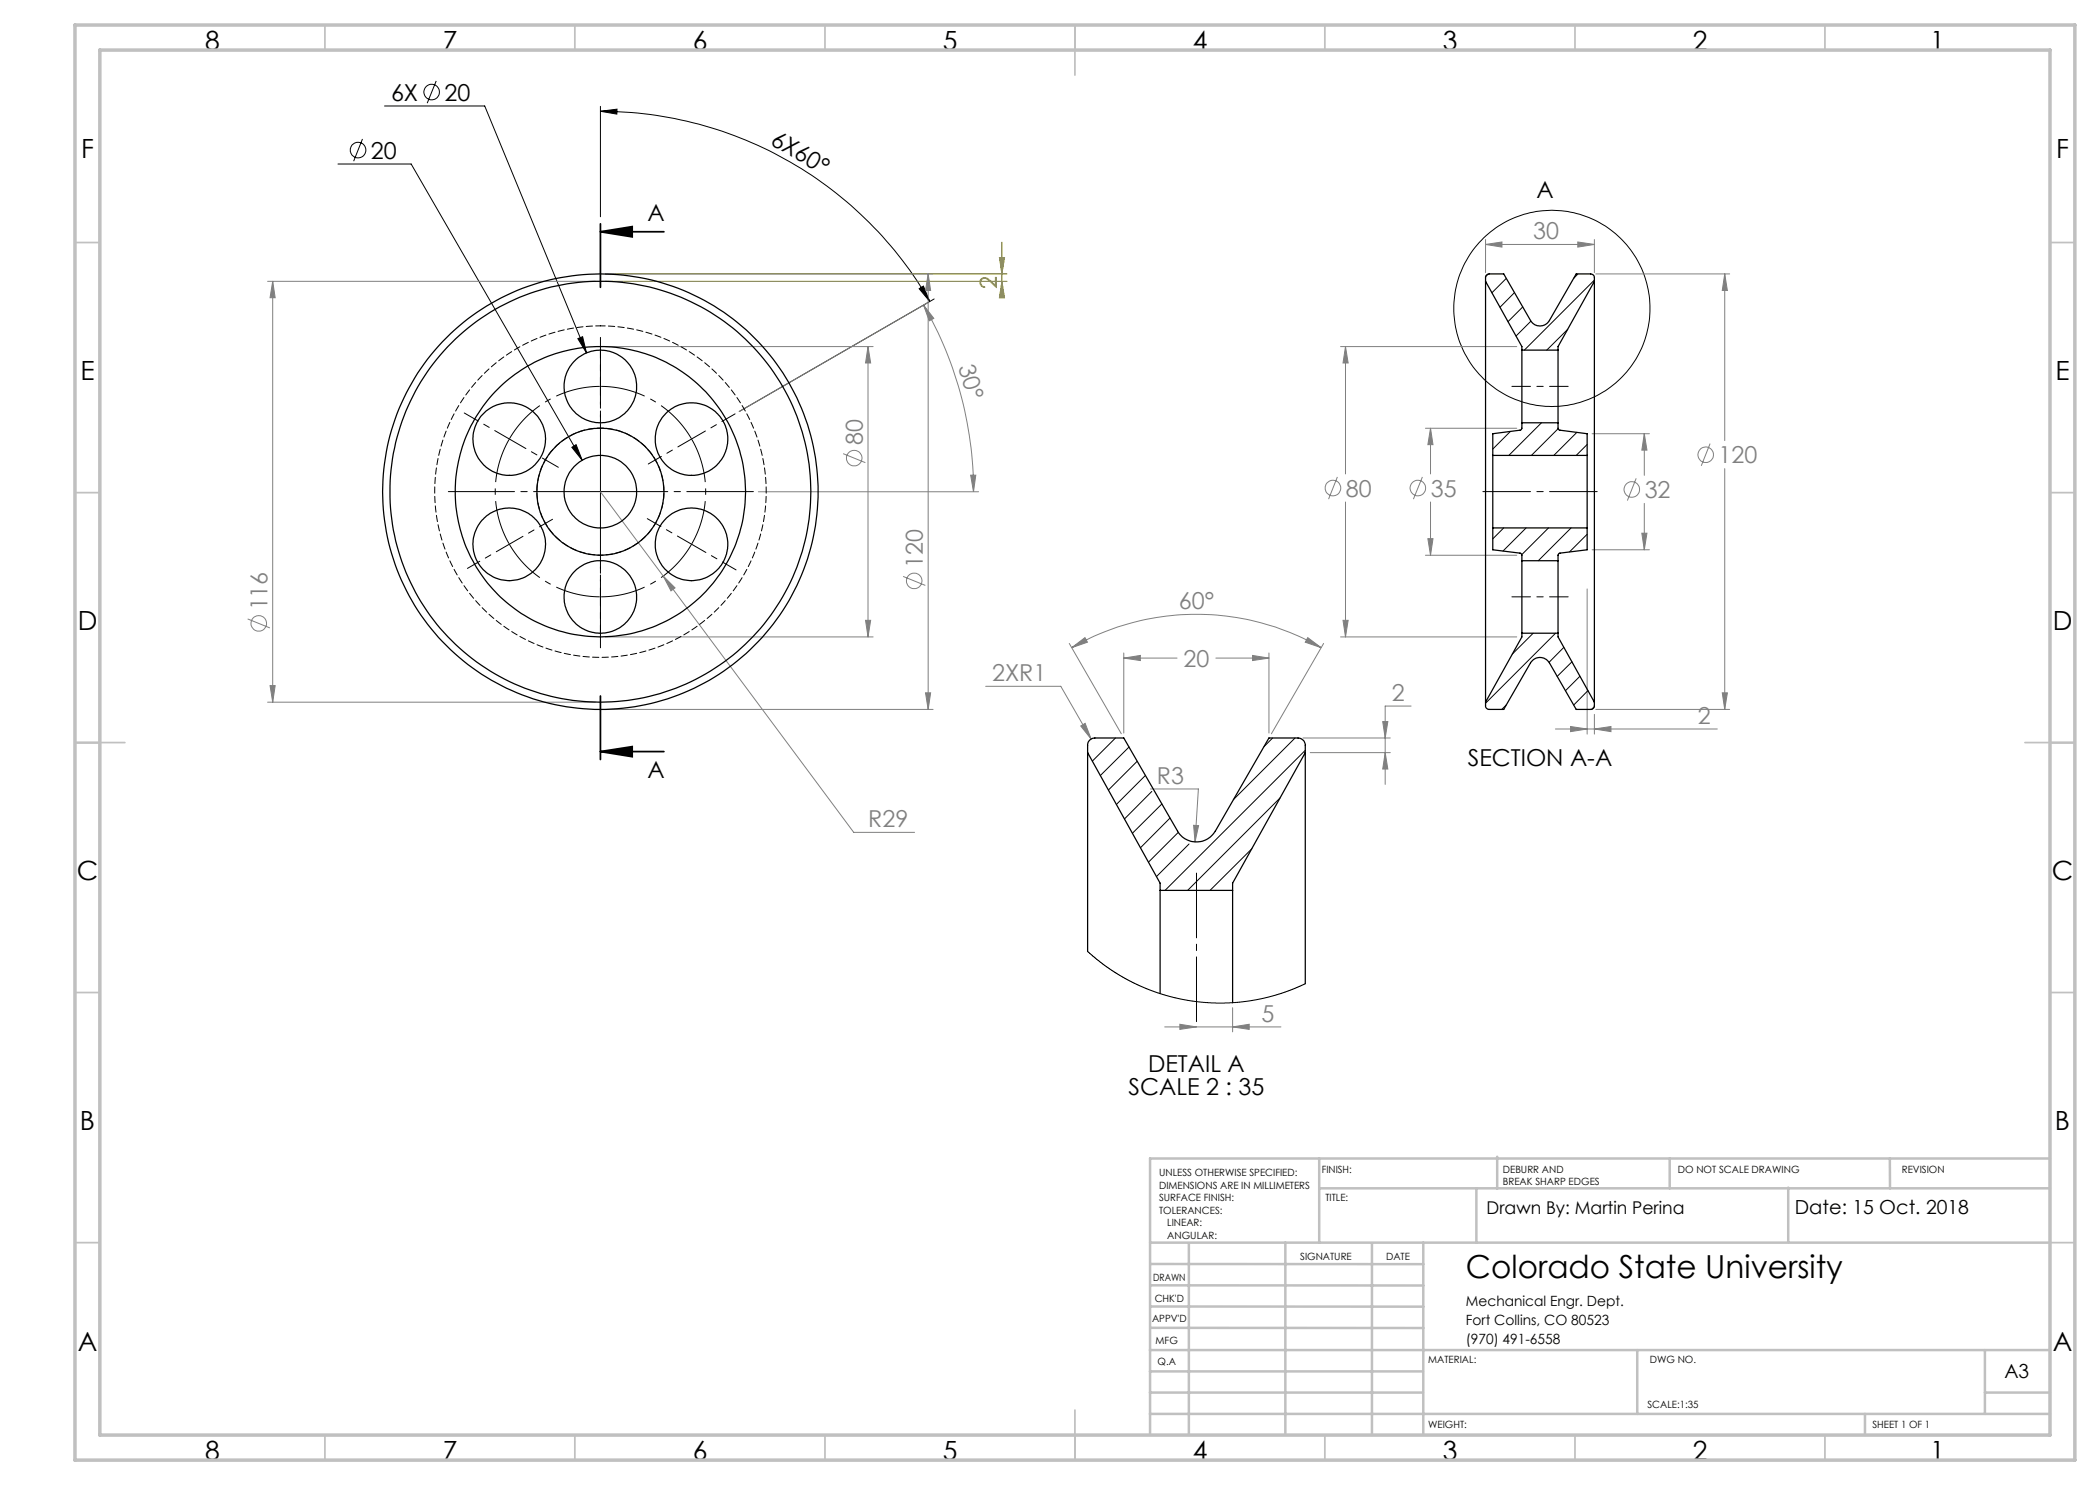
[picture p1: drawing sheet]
<svg xmlns="http://www.w3.org/2000/svg" width="420mm" height="297mm" viewBox="0 0 420 297" stroke-linecap="round" stroke-linejoin="round" font-family="sans-serif">
<g fill="none" stroke="#000" stroke-width=".2">
<path d="M87.2 16.2l-1.8 4.4M67.6 32.8h14.6l34.3 59.3M72.5 27.8l-1.8 4.4M76.9 21.2h20l20.4 49.4M120.1 22.3l3.3-.5v1zM120.1 22.3a76.1 76.1 0 0 1 65.8 38M120.1 21.3v22.1M183.8 57.7l.9-.5 1.2 3.1zM186.8 59.8l-39 22.5M115.6 67.7l.9-.4 .8 3.3zM120 77.3h.2M120.1 77.2v.2"/>
<path d="M114.4 89.5l.8-.6 1.3 3.2z"/>
<circle cx="86.3" cy="18.4" r="1.55"/>
<circle cx="71.6" cy="30" r="1.55"/>
<circle cx="310.4" cy="61.7" r="19.6"/>
</g>
<g fill="none" stroke="#808080" stroke-width=".2">
<path d="M53.5 56.3h65.6M54.5 56.3v84.1M54.5 56.3l.5 3.2h-1zM121.1 54.8h65.5M185.6 54.8v87.1M185.6 54.8l.5 3.3h-1zM297.1 48.9l3.3-.5v1zM297.1 47.9v6.6M297.1 48.9h21.8M315.6 48.4l3.3 .5-3.3 .5zM318.9 47.9v6.6M319.2 54.8h26.7"/>
<path d="M344.9 54.8l.6 3.3h-1zM344.9 54.8v33.3M121.1 69.3h53.5M173.6 69.3l.5 3.3h-1zM173.6 69.3v58.1M184.7 61l2.1 2.7-1 .5zM184.7 61a74.1 74.1 0 0 1 10 37.4M185.6 60.5l-37.8 21.8M268.1 69.3h35.3M269.1 69.3l.5 3.3h-1zM269.1 69.3v25.5M120.1 98.4l50.6 68.1h12.2"/>
<path d="M151.7 98.4h44M168.6 90.7l4.5 1.8M194.1 95h1.1l-.5 3.4zM267.5 95.4l-1.8 4.4M284.5 95.4l-1.8 4.4M285.1 85.7h18.3M286.1 85.7l.5 3.2h-1zM286.1 85.7v9.1M318.4 86.7h11.5M327.2 95.7l-1.7 4.4M328.9 86.7l.5 3.3h-1zM328.9 86.7v8.4"/>
<path d="M342 88.7l-1.7 4.5M344.9 93.7v48.2M132.6 115.2l2.4 2.4-.8 .6zM180.6 115.3l4.5 1.8M269.1 100.4v27M285.1 111.1h18.3M285.6 107.7h1l-.5 3.4zM286.1 100.4v10.7M317.4 117.8v29M318.4 110h11.5M328.4 106.6h1l-.5 3.4zM328.9 100.7v9.3"/>
<path d="M49.5 123.8l4.5 1.8M54 137.1h1l-.5 3.3zM121.1 127.4h53.5M173.1 124.1h1l-.5 3.3zM185.1 138.6h1l-.5 3.3zM197.1 137.3h15.1l6 10.5M213.9 128.7l10.4 18.1M214.3 129.5l2.7-2 .5 .9zM214.3 129.5a50 50 0 0 1 49.9 0M224.8 131.6l3.3-.5v1zM224.8 130.6v16M224.8 131.6h10.6"/>
<path d="M243.2 131.6h10.6M250.5 131.1l3.3 .5-3.3 .5zM253.8 130.6v16M261.5 127.5l2.7 2-3.1-1.1zM264.7 128.7l-10.4 18.1M268.1 127.4h35.3M268.6 124.1h1l-.5 3.3zM344.5 138.6h1l-.6 3.3zM53.5 140.4h65.6M121.1 141.9h65.5M216.1 145.2l.9-.5 1.2 3.1zM230.1 157.8h9.6l-.7 10.6"/>
<path d="M260.6 147.6h17.5M262 150.5h16.1M276.5 144.3h1.1l-.6 3.3zM277 150.5l.6 3.3h-1.1zM282.2 141.2h-5.2v15.7M311.1 145.8h32.4M314.1 145.3l3.3 .5-3.3 .5zM318.9 145.8l3.3-.5v1zM318.9 142.9v3.9M319.2 141.9h26.7M238.7 165.1h1l-.7 3.3zM232.9 205.4h23.3"/>
<path d="M236 204.9l3.3 .5-3.3 .5zM246.5 205.4l3.3-.5v1zM246.5 201.5v4.9"/>
<circle cx="170.8" cy="91.6" r="1.55"/>
<circle cx="266.6" cy="97.6" r="1.55"/>
<circle cx="283.6" cy="97.6" r="1.55"/>
<circle cx="326.4" cy="97.9" r="1.55"/>
<circle cx="341.1" cy="91" r="1.56"/>
<circle cx="182.8" cy="116.2" r="1.55"/>
<circle cx="51.7" cy="124.7" r="1.55"/>
</g>
<path d="M101.9 87.8l-.1 .1M101.9 87.8v-.1M138.3 87.8v-.1M138.3 87.8l.1 .1M101.9 108.8v.1M101.9 108.8h-.1M120.1 119.4h.1M120.1 119.4h-.1M138.3 108.8h.1M138.3 108.8v.1" fill="none" stroke="#000" stroke-width=".2" stroke-dasharray="15.2 1.3 1.3 1.3" stroke-linecap="butt"/>
<path d="M119.9 77.3a21 21 0 0 0-18 10.4M101.8 87.9a21 21 0 0 0 0 20.8M138.2 87.7a21 21 0 0 0-18-10.4M101.9 109a21 21 0 0 0 18 10.4M120.2 119.4a21 21 0 0 0 18-10.4M138.4 108.7a21 21 0 0 0 0-20.8" fill="none" stroke="#000" stroke-width=".2" stroke-dasharray="15.2 1.3 1.3 1.3" stroke-dashoffset="6.3" stroke-linecap="butt"/>
<path d="M120.1 46.4h12.7M120.1 44.8v12.7M120.1 46.4l6.3-1.1v2.1zM120.1 139.2v12.7M120.1 150.3h12.7M120.1 150.3l6.3-1v2z" fill="none" stroke="#000" stroke-width=".35"/>
<path d="M121.1 56.3h80.3M121.1 54.8h80.3M199.9 51.5h1l-.5 3.3zM200.4 56.3l.5 3.2h-1zM200.4 48.4v10.7" fill="none" stroke="#808000" stroke-width=".2"/>
<path d="M120.1 77.1v-7.2M120.1 77.4v7.2M120.1 119.5v7.2M120.1 119.2v-7.2" fill="none" stroke="#000" stroke-width=".2" stroke-dasharray="15.2 1.3 1.3 1.3" stroke-dashoffset="13.6"/>
<g fill="none" stroke="#000" stroke-width=".2" stroke-dasharray="15.2 1.3 1.3 1.3">
<path d="M101.9 87.8h-.1M101.9 87.8h.1M120.1 98.3v-.1M120.1 98.3h-.1M120.1 98.3v.1M120.1 98.3h.1M138.3 87.8h.1M101.9 108.8l-.1 .1M101.9 108.8h.1M120.1 119.4h.1M120.1 119.4v-.1M138.3 108.8l.1 .1"/>
<path d="M138.3 108.8h.1"/>
</g>
<path d="M120.1 98.2v-30.7" fill="none" stroke="#000" stroke-width=".2" stroke-dasharray="15.2 1.3 1.3 1.3" stroke-dashoffset="1.8"/>
<path d="M119.9 98.3h-30.2" fill="none" stroke="#000" stroke-width=".2" stroke-dasharray="15.2 1.3 1.3 1.3" stroke-dashoffset="2"/>
<path d="M120.1 98.5v31.1" fill="none" stroke="#000" stroke-width=".2" stroke-dasharray="15.2 1.3 1.3 1.3" stroke-dashoffset="1.6"/>
<path d="M120.2 98.3h30.5" fill="none" stroke="#000" stroke-width=".2" stroke-dasharray="15.2 1.3 1.3 1.3" stroke-dashoffset="1.9"/>
<path d="M101.7 87.7l-8.8-5.1" fill="none" stroke="#000" stroke-width=".2" stroke-dasharray="15.2 1.3 1.3 1.3" stroke-dashoffset="12"/>
<path d="M102 87.9l9.7 5.6" fill="none" stroke="#000" stroke-width=".2" stroke-dasharray="15.2 1.3 1.3 1.3" stroke-dashoffset="11.6"/>
<path d="M101.7 108.9l-8.2 4.8" fill="none" stroke="#000" stroke-width=".2" stroke-dasharray="15.2 1.3 1.3 1.3" stroke-dashoffset="12.4"/>
<path d="M138.2 87.9l-8.5 4.9M138.4 87.7l8.6-4.9M102 108.8l8.5-4.9" fill="none" stroke="#000" stroke-width=".2" stroke-dasharray="15.2 1.3 1.3 1.3" stroke-dashoffset="12.2"/>
<path d="M138.2 108.8l-8.7-5.1M138.4 108.9l8.8 5.1" fill="none" stroke="#000" stroke-width=".2" stroke-dasharray="15.2 1.3 1.3 1.3" stroke-dashoffset="12.1"/>
<path d="M302.4 77.3h11.2M302.4 119.4h11.2" fill="none" stroke="#000" stroke-width=".2" stroke-dasharray="15.2 1.3 1.3 1.3" stroke-dashoffset="11.5"/>
<path d="M319.4 98.3h-22.8" fill="none" stroke="#000" stroke-width=".2" stroke-dasharray="15.2 1.3 1.3 1.3" stroke-dashoffset="5.7"/>
<path d="M239.3 174.6v29.7" fill="none" stroke="#000" stroke-width=".2" stroke-dasharray="15.2 1.3 1.3 1.3" stroke-dashoffset="2.3"/>
<g fill="none" stroke="#c0c0c0" stroke-width=".35">
<path d="M65 5v5M115 5v5M165 5v5M215 5v10M265 5v5M315 5v5M365 5v5M15 48.5h5M410 48.5h5M15 98.5h5M410 98.5h5M15 148.5h10"/>
<path d="M405 148.5h10M15 198.5h5M410 198.5h5M15 248.5h5M410 248.5h5M65 287v5M115 287v5M165 287v5M215 282v10M265 287v5M315 287v5M365 287v5"/>
</g>
<g fill="none" stroke="#c0c0c0" stroke-width=".5">
<path d="M263.8 231.7v16.8M263.8 237.7h146.2M295.3 237.7v10.8M299.4 231.3v6.4M333.9 231.7v6M357.6 237.5v10.9M378 231.7v6M410 231.7h-180v55.2M230 248.5h180M230.1 257.1h54.6M230.1 252.8h54.6M237.8 248.8v38.2"/>
<path d="M257.1 248.5v38.3M274.4 248.8v38.2M284.7 248.5v38.3M230 278.5h54.6M230 274.3h54.6M230 270h180M230 265.6h54.7M230.1 261.3h54.6M327.4 270v12.8M397 278.5h13M397 270v12.8M230 282.8h180"/>
<path d="M373 282.8v4.2"/>
</g>
<path d="M15 5h400v287h-400zM20 10h390v277h-390z" fill="none" stroke="#c0c0c0" stroke-width=".7"/>
<g fill="#000">
<path d="M120.1 46.4l6.3-1.1v2.1zM120.1 150.3l6.3-1v2z"/>
<path d="M115.6 67.7l1.7 2.9-.8-3.3zM114.4 89.5l2.1 2.6-1.3-3.2z"/>
<path d="M183.8 57.7l.9-.5 1.2 3.1zM120.1 22.3l3.3-.5v1z"/>
</g>
<path d="M200.4 56.3l.5 3.2h-1zM199.9 51.5h1l-.5 3.3z" fill="#808000"/>
<g fill="#808080">
<path d="M194.1 95h1.1l-.5 3.4zM184.7 61l2.1 2.7-1 .5z"/>
<path d="M261.5 127.5l2.7 2-3.1-1.1zM214.3 129.5l2.7-2 .5 .9z"/>
<path d="M132.6 115.2l1.6 3 .8-.6zM269.1 69.3l.5 3.3h-1zM268.6 124.1h1l-.5 3.3zM328.9 86.7l.5 3.3h-1zM328.4 106.6h1l-.5 3.4zM344.9 54.8l.6 3.3h-1zM344.5 138.6h1l-.6 3.3zM297.1 48.9l3.3-.5v1zM315.6 48.4l3.3 .5-3.3 .5zM286.1 85.7l.5 3.2h-1zM285.6 107.7h1l-.5 3.4zM224.8 131.6l3.3-.5v1zM250.5 131.1l3.3 .5-3.3 .5zM276.5 144.3h1.1l-.6 3.3zM277 150.5l.6 3.3h-1.1zM238.7 165.1l.3 3.3 .7-3.3zM216.1 145.2l2.1 2.6-1.2-3.1z"/>
<path d="M246.5 205.4l3.3-.5v1zM236 204.9l3.3 .5-3.3 .5z"/>
<path d="M54.5 56.3l.5 3.2h-1zM54 137.1h1l-.5 3.3zM173.6 69.3l.5 3.3h-1zM173.1 124.1h1l-.5 3.3zM185.6 54.8l.5 3.3h-1zM185.1 138.6h1l-.5 3.3z"/>
<path d="M314.1 145.3l3.3 .5-3.3 .5zM318.9 145.8l3.3-.5v1z"/>
</g>
<g fill="none" stroke="#000" stroke-width=".25">
<path d="M297.1 56.3v84.1M297.1 56.3v-1l.5-.4 3.1-.1 5.4 9.3a2.18 2.18 0 0 0 3.8 0l5.3-9.3 3.2 .1 .4 .4 .1 1M297.1 56.3l7.3 13v.7M318.9 56.3v84.1M318.9 56.3l-7.3 13v.7M304.4 70v14.6M304.4 70h7.2M311.6 70v14.6M298.6 91.1v14.5M298.6 91.1h18.8M304.4 84.6v1.1l-.3 .3-5.5 .7v4.4M304.4 84.6h7.2"/>
<path d="M311.6 84.6v1.1l.3 .3 5.5 .7v4.4M317.4 91.1v14.5M298.6 105.6v4.4l5.5 .6 .3 .5v1M298.6 105.6h18.8M304.4 112.1v14.5M304.4 112.1h7.2M311.6 112.1v14.5M317.4 105.6v4.4l-5.5 .6-.3 .4v1.1M304.4 126.6h7.2M304.4 126.6v.8l-7.3 13M311.6 126.6v.8l7.3 13M217.5 150.5v39.8"/>
<path d="M217.5 150.5v-1.5a1.44 1.44 0 0 1 1.5-1.4h5.8l10.7 18.6a4.4 4.4 0 0 0 7.6 0l10.7-18.6h5.8a1.5 1.5 0 0 1 1.5 1.4v1.5M217.5 150.5l14.5 26.1v1.5M261.1 150.5v46.2M261.1 150.5l-14.6 26.1v1.5M297.1 140.4v.9l.5 .5 3.1 .1 5.4-9.3a2.18 2.18 0 0 1 3.8 0l5.3 9.3 3.2-.1 .4-.4 .1-1M232 178.1v20.6M232 178.1h14.5M246.5 178.1v22.5"/>
<circle cx="120.1" cy="77.3" r="7.3"/>
<circle cx="101.9" cy="87.8" r="7.3"/>
<circle cx="120.1" cy="98.3" r="12.7"/>
<circle cx="120.1" cy="98.3" r="29"/>
<circle cx="120.1" cy="98.3" r="42.1"/>
<circle cx="120.1" cy="98.3" r="7.3"/>
<circle cx="120.1" cy="98.3" r="43.5"/>
<circle cx="138.3" cy="87.8" r="7.3"/>
<circle cx="101.9" cy="108.9" r="7.3"/>
<circle cx="120.1" cy="119.4" r="7.3"/>
<circle cx="138.3" cy="108.9" r="7.3"/>
</g>
<path d="M120.1 111a12.7 12.7 0 0 0 11.1-18.8 12.7 12.7 0 0 0-21.9-.6 12.7 12.7 0 0 0 10.1 19.4h.7" fill="none" stroke="#000" stroke-width=".2" stroke-dasharray="1.3 .6" stroke-dashoffset=".7"/>
<path d="M120.1 65.2a33.2 33.2 0 0 1 29 49.2 33.2 33.2 0 0 1-57.1 1.5 33.2 33.2 0 0 1 26.4-50.7h1.7" fill="none" stroke="#000" stroke-width=".2" stroke-dasharray="1.3 .6" stroke-dashoffset=".3"/>
<g fill="none" stroke="#000" stroke-width=".2">
<path d="M297.6 54.8l-.5 .5M301.2 55.7l-2.8 2.9M302.9 58.5l-2.9 3M315.6 54.8l-.9 .9M318.9 56l-14 14M304.6 61.4l-3 2.9M306.2 64.2l-3 3M313.5 65.9l-4.1 4.1M302.1 86.3l-3.5 3.5M308.3 84.6l-6.5 6.5M311.6 85.7l-5.3 5.4M315.4 86.5l-4.6 4.6"/>
<path d="M317.4 88.9l-2.2 2.2M300.7 105.6l-2.1 2.2M305.2 105.6l-4.6 4.6M309.7 105.6l-5.4 5.3M314.2 105.6l-6.5 6.5M317.4 106.9l-3.5 3.5M306.6 126.6l-4.2 4.2M311.1 126.6l-14 14M312.8 129.5l-3 3M314.4 132.4l-3 2.9M316 135.3l-2.9 2.8M317.6 138.1l-2.9 2.9"/>
<path d="M223.1 147.6l-4.6 4.6M225.8 149.4l-5.7 5.7M227.4 152.3l-5.7 5.7M229.1 155.1l-5.8 5.8M230.4 158.3l-5.5 5.5M254.5 147.6l-1.7 1.7M256 159.6l-18.5 18.5M259 147.6l-12.3 12.3M261.1 150.1l-28.1 28M301.2 141l-.8 .9M318.8 141.4l-.5 .4M232.4 160.8l-5.9 5.8"/>
<path d="M234 163.6l-5.9 5.9M235.7 166.5l-6 5.9M237.8 168.8l-6.5 6.5M246.5 178v.1M250.4 169.7l-8.4 8.4M217.5 190.3l2.3 1.9 2.1 1.6 2.8 1.7 2.2 1.2 2.5 1.1 3.2 1.1 2.3 .7 3.6 .6 3 .4h3.4l5.4-.5 3-.6 3-.8 4.8-2"/>
</g>
<text font-size="6.3" x="293.2" y="255.5">Colorado State University</text>
<g font-size="5.3">
<text x="41" y="9.9">8</text>
<text x="88.5" y="9.9">7</text>
<text x="138.5" y="9.9">6</text>
<text x="188.5" y="9.9">5</text>
<text x="238.5" y="9.9">4</text>
<text x="288.5" y="9.9">3</text>
<text x="338.5" y="9.9">2</text>
<text x="386" y="9.9">1</text>
<text x="16.2" y="31.7">F</text>
<text x="411.2" y="31.7">F</text>
<text x="16.1" y="75.9">E</text>
<text x="411.1" y="75.9">E</text>
<text x="15.5" y="125.9">D</text>
<text x="410.5" y="125.9">D</text>
<text x="15.4" y="175.9">C</text>
<text x="410.4" y="175.9">C</text>
<text x="16" y="225.9">B</text>
<text x="411" y="225.9">B</text>
<text x="15.5" y="270.2">A</text>
<text x="410.5" y="270.2">A</text>
<text x="41" y="291.9">8</text>
<text x="88.5" y="291.9">7</text>
<text x="138.5" y="291.9">6</text>
<text x="188.5" y="291.9">5</text>
<text x="238.5" y="291.9">4</text>
<text x="288.5" y="291.9">3</text>
<text x="338.5" y="291.9">2</text>
<text x="386" y="291.9">1</text>
</g>
<g font-size="4.7">
<text x="78.2" y="20.1">6X</text>
<text x="88.9" y="20.1">20</text>
<text x="153.9" y="28.7" transform="rotate(31 153.9 28.7)">6X60°</text>
<text x="74.2" y="31.7">20</text>
<text x="307.3" y="39.6">A</text>
<text x="129.5" y="44.2">A</text>
<text x="129.5" y="155.7">A</text>
<text x="293.6" y="153.2">SECTION A-A</text>
<text x="229.6" y="214.5">DETAIL A</text>
<text x="225.7" y="219">SCALE 2 : 35</text>
</g>
<g font-size="4.7" fill="#808080">
<text x="306.6" y="47.9">30</text>
<text x="191.6" y="73.4" transform="rotate(73 191.6 73.4)">30°</text>
<text x="172.6" y="89" transform="rotate(-90 172.6 89)">80</text>
<text x="343.7" y="92.6">120</text>
<text x="269.2" y="99.3">80</text>
<text x="286.2" y="99.3">35</text>
<text x="328.9" y="99.6">32</text>
<text x="184.6" y="113.6" transform="rotate(-90 184.6 113.6)">120</text>
<text x="53.5" y="122.1" transform="rotate(-90 53.5 122.1)">116</text>
<text x="235.8" y="121.8">60°</text>
<text x="198.4" y="136.2">2XR1</text>
<text x="236.7" y="133.4">20</text>
<text x="278.4" y="140.2">2</text>
<text x="339.6" y="144.8">2</text>
<text x="231.4" y="156.8">R3</text>
<text x="173.6" y="165.4">R29</text>
<text x="252.3" y="204.3">5</text>
</g>
<text font-size="4.7" fill="#808000" x="199.4" y="57.7" transform="rotate(-90 199.4 57.7)">2</text>
<g font-size="3.9">
<text x="359" y="242.7">Date: 15 Oct. 2018</text>
<text x="400.9" y="275.5">A3</text>
</g>
<text font-size="3.5" x="297.3" y="242.7">Drawn By: Martin Perina</text>
<g font-size="2.8">
<text x="293.2" y="261.1">Mechanical Engr. Dept.</text>
<text x="293.2" y="264.9">Fort Collins, CO 80523</text>
<text x="293.2" y="268.7">(970) 491-6558</text>
</g>
<g font-size="2">
<text x="231.8" y="235.2">UNLESS OTHERWISE SPECIFIED:</text>
<text x="231.8" y="237.7">DIMENSIONS ARE IN MILLIMETERS</text>
<text x="264.4" y="234.6">FINISH:</text>
<text x="300.6" y="234.6">DEBURR AND</text>
<text x="300.6" y="237.1">BREAK SHARP EDGES</text>
<text x="335.6" y="234.6">DO NOT SCALE DRAWING</text>
<text x="380.4" y="234.6">REVISION</text>
<text x="231.8" y="240.2">SURFACE FINISH:</text>
<text x="231.8" y="242.7">TOLERANCES:</text>
<text x="233.4" y="245.2">LINEAR:</text>
<text x="265.1" y="240.2">TITLE:</text>
<text x="233.5" y="247.7">ANGULAR:</text>
<text x="260" y="251.9">SIGNATURE</text>
<text x="277.2" y="251.9">DATE</text>
<text x="230.6" y="256.1">DRAWN</text>
<text x="230.9" y="260.3">CHK'D</text>
<text x="230.4" y="264.4">APPV'D</text>
<text x="231.1" y="268.8">MFG</text>
<text x="231.5" y="273">Q.A</text>
<text x="285.6" y="272.5">MATERIAL:</text>
<text x="330" y="272.5">DWG NO.</text>
<text x="329.5" y="281.7">SCALE:1:35</text>
<text x="285.6" y="285.5">WEIGHT:</text>
<text x="374.5" y="285.6">SHEET 1 OF 1</text>
</g>
</svg>
